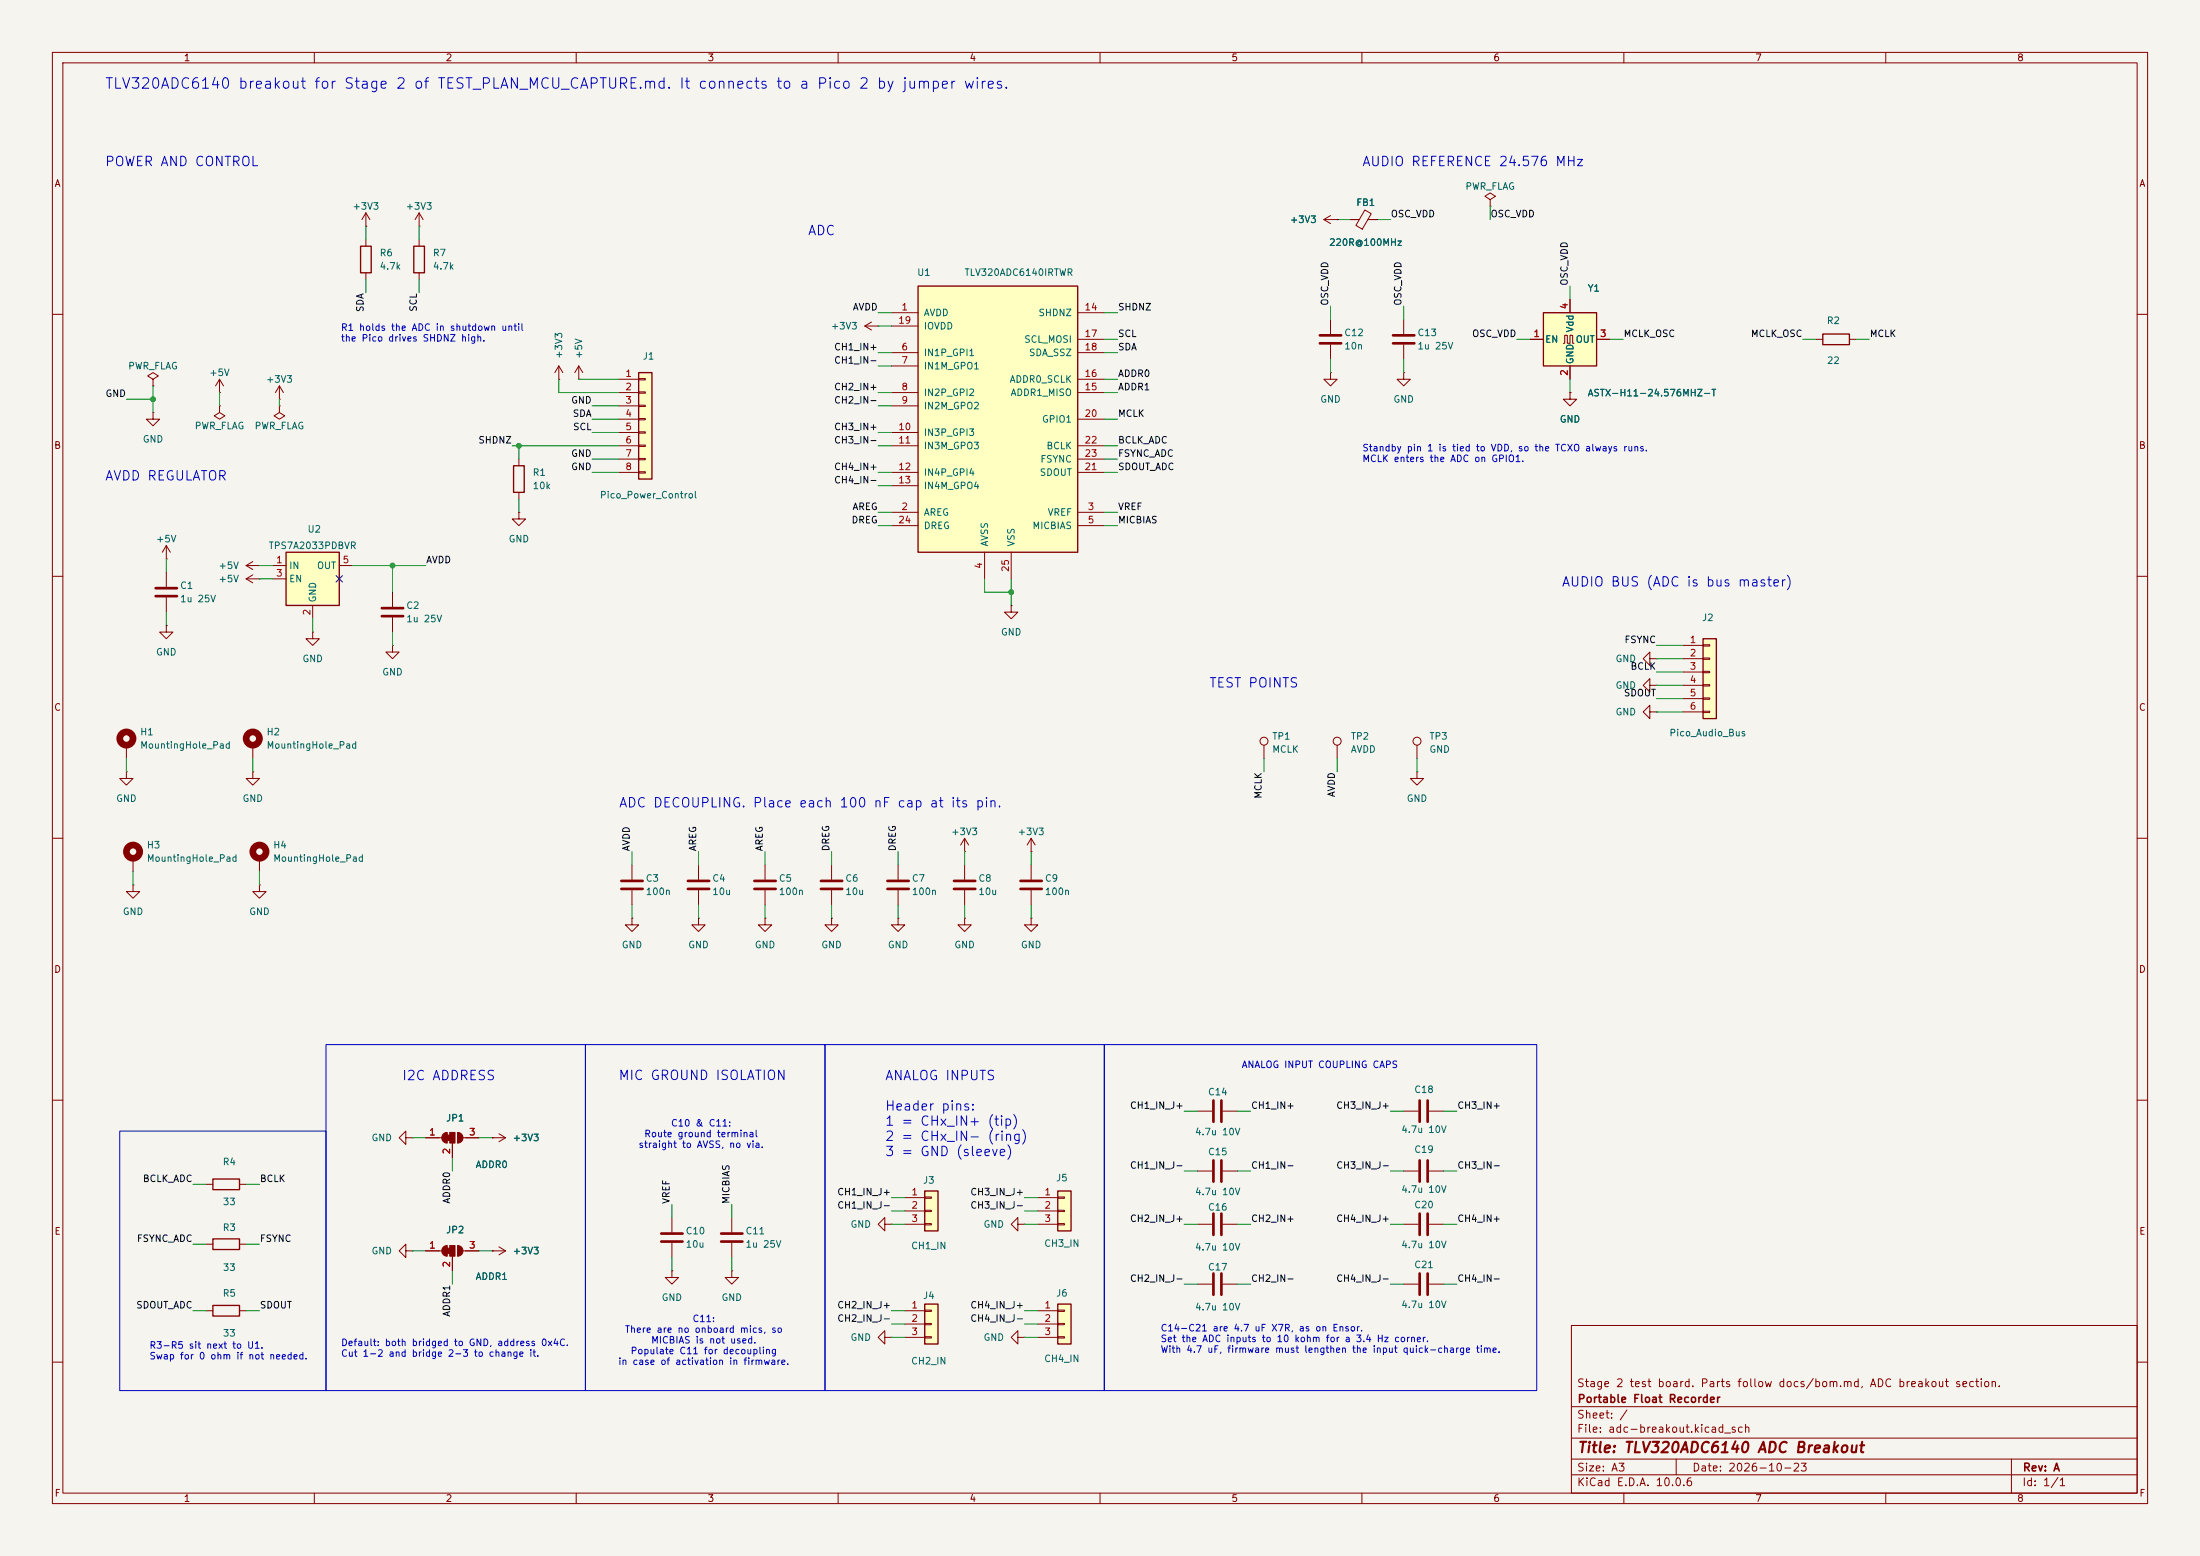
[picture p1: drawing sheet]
<svg xmlns="http://www.w3.org/2000/svg" width="420mm" height="297mm" viewBox="0 0 420 297" stroke-linecap="round" stroke-linejoin="round" font-family="sans-serif">
<path d="M0 0h420v297h-420z" fill="#f5f4ef" stroke="#f5f4ef" stroke-width=".19"/>
<g fill="none" stroke="#840000" stroke-width=".19">
<path d="M10 10h400v277h-400zM12 12h396v273h-396zM60 10v2M110 10v2M160 10v2M210 10v2M260 10v2M310 10v2M360 10v2M10 60h2M408 60h2M10 110h2"/>
<path d="M47 108l1.3 .7M47 108h2.5M48.3 107.2l-1.3 .8M49.5 108h.1M74.9 113v2.8M74.9 117.9v2.8M408 110h2M59.7 120.7v1.2h1.3l-1.3 1.3-1.3-1.3h1.3M59.7 120.7h.1M74.9 123.2v1.3h1.3l-1.3 1.2-1.2-1.2h1.2M74.9 123.2h.1M10 160h2"/>
<path d="M24.1 147.3v1.3h1.3l-1.3 1.3-1.2-1.3h1.2M24.1 147.3h.1M48.3 142.2v2.6M241.3 142.2v2.6M408 160h2M196.8 162.6h.1M196.8 160l-.7 1.3M196.8 160l.8 1.3M196.8 160v2.6M10 210h2M408 210h2M168.9 255.3v-1.3l-1.3 1.3 1.3 1.2v-1.2h1.3"/>
<path d="M170.2 255.3h.1M300 253h108v32h-108zM10 260h2M300 278.5h108M300 274.5h108M300 268.5h108M320 278.5v3M384 278.5v6.5M408 260h2M60 285v2M110 285v2M160 285v2"/>
<path d="M210 285v2M260 285v2M300 281.5h108M310 285v2M360 285v2"/>
<circle cx="241.3" cy="141.5" r=".76"/>
</g>
<circle cx="48.3" cy="141" r="1.27" fill="none" stroke="#840000" stroke-width="1.3"/>
<path d="M72.9 116.1h4.1M72.9 117.6h4.1" fill="none" stroke="#840000" stroke-width=".51"/>
<path d="M121.9 71.1h2.6v20.3h-2.6z" fill="#ffffc2"/>
<path d="M121.9 71.1h2.6v20.3h-2.6zM98 88.9h2.1v5.1h-2.1z" fill="none" stroke="#840000" stroke-width=".25"/>
<g fill="none" stroke="#840000" stroke-width=".19">
<path d="M106.7 72.4h.1M106.7 69.9l-.8 1.2M106.7 69.9l.7 1.2M106.7 69.9v2.5M110.5 72.4h.1M110.5 69.9l-.8 1.2M110.5 69.9l.8 1.2M110.5 69.9v2.5M118.1 72.4h3.8M118.1 74.9h3.8M118.1 77.5h3.8M121.9 72.3h1.3v.2h-1.3z"/>
<path d="M121.9 74.8h1.3v.3h-1.3zM121.9 77.3h1.3v.3h-1.3zM121.9 79.9h1.3v.2h-1.3zM165.1 62.2l1.3 .8M165.1 62.2h2.5M166.4 61.5l-1.3 .7M167.6 62.2h.1M99.1 97.8v1.3h1.2l-1.2 1.2-1.3-1.2h1.3M99.1 97.8h.1M99.1 87.6v1.3M99.1 94v1.3M118.1 80h3.8"/>
<path d="M118.1 82.6h3.8M118.1 85.1h3.8M118.1 87.6h3.8M118.1 90.2h3.8M121.9 82.4h1.3v.3h-1.3zM121.9 85h1.3v.2h-1.3zM121.9 87.5h1.3v.3h-1.3zM121.9 90h1.3v.3h-1.3zM47 110.5l1.3 .8M47 110.5h2.5M48.3 109.7l-1.3 .8M49.5 110.5h.1"/>
<path d="M171.4 175.3v1.2h1.3l-1.3 1.3-1.2-1.3h1.2M171.4 175.3h.1M184.1 162.6h.1M184.1 175.3v1.2h1.3l-1.3 1.3-1.2-1.3h1.2M184.1 175.3h.1M184.1 160l-.7 1.3M184.1 160l.8 1.3M184.1 160v2.6M196.8 175.3v1.2h1.3l-1.3 1.3-1.2-1.3h1.2M196.8 175.3h.1M168.9 233.7v-1.3l-1.3 1.3 1.3 1.2v-1.2h1.3M170.2 233.7h.1"/>
</g>
<path d="M201.9 248.9h2.6v7.6h-2.6z" fill="#ffffc2"/>
<path d="M201.9 248.9h2.6v7.6h-2.6z" fill="none" stroke="#840000" stroke-width=".25"/>
<path d="M198.1 250.2h3.8M198.1 252.7h3.8M198.1 255.3h3.8M201.9 250.1h1.3v.2h-1.3zM201.9 252.6h1.3v.3h-1.3zM201.9 255.1h1.3v.3h-1.3z" fill="none" stroke="#840000" stroke-width=".19"/>
<path d="M176.5 227.3h2.6v7.6h-2.6z" fill="#ffffc2"/>
<path d="M40.6 236.5h5.1v2h-5.1zM176.5 227.3h2.6v7.6h-2.6zM40.6 249.2h5.1v2h-5.1z" fill="none" stroke="#840000" stroke-width=".25"/>
<g fill="none" stroke="#840000" stroke-width=".19">
<path d="M284.5 38.1l1-.6-1-.7-1 .7 1 .6v1.3M284.5 39.4h.1M257.8 41.9h1.7M260.6 40.1l1.2 .7-1.7 2.9-1.2-.7zM261.1 41.9h1.8M268 71.1v1.3h1.2l-1.2 1.3-1.3-1.3h1.3M268 71.1h.1M268 61v2.8M268 65.8v2.8M299.7 74.9v1.3h1.3l-1.3 1.3-1.3-1.3h1.3M299.7 74.9h.1M25.4 168.9v1.3h1.3l-1.3 1.3-1.3-1.3h1.3"/>
<path d="M25.4 168.9h.1M25.4 163.8v2.6M49.5 168.9v1.3h1.3l-1.3 1.3-1.2-1.3h1.2M49.5 168.9h.1M49.5 163.8v2.6M77.5 217.2v-1.3l-1.3 1.3 1.3 1.2v-1.2h1.2M78.7 217.2h.1M94 217.2h.1M94 217.2h2.5M95.2 216.4l1.3 .8M96.5 217.2l-1.3 .7M39.4 237.5h1.2"/>
<path d="M45.7 237.5h1.3M94 238.8h.1M94 238.8h2.5M95.2 238l1.3 .8M96.5 238.8l-1.3 .7M128.3 232.4v2.8M128.3 237.2v2.8M139.7 232.4v2.8M139.7 237.2v2.8M172.7 228.6h3.8M172.7 231.1h3.8M172.7 233.7h3.8"/>
<path d="M176.5 228.5h1.3v.2h-1.3zM176.5 231h1.3v.3h-1.3zM176.5 233.6h1.3v.2h-1.3zM194.3 233.7v-1.3l-1.3 1.3 1.3 1.2v-1.2h1.3M195.6 233.7h.1M39.4 250.2h1.2M45.7 250.2h1.3M128.3 242.6v1.2h1.2l-1.2 1.3-1.3-1.3h1.3M128.3 242.6h.1M139.7 242.6v1.2h1.3l-1.3 1.3-1.3-1.3h1.3M139.7 242.6h.1"/>
</g>
<path d="M265.9 64h4.1M265.9 65.5h4.1M126.2 235.5h4.1M126.2 237h4.1M137.7 235.5h4M137.7 237h4" fill="none" stroke="#840000" stroke-width=".51"/>
<g fill="none" stroke="#840000" stroke-width="1.3">
<circle cx="25.4" cy="162.6" r="1.27"/>
<circle cx="49.5" cy="162.6" r="1.27"/>
</g>
<path d="M294.6 59.7h10.2v10.2h-10.2z" fill="#ffffc2"/>
<path d="M294.6 59.7h10.2v10.2h-10.2zM40.6 225h5.1v2.1h-5.1z" fill="none" stroke="#840000" stroke-width=".25"/>
<g fill="none" stroke="#840000" stroke-width=".19">
<path d="M299.7 57.2v2.5M292.1 64.8h2.5M298.4 65.5h.3v-1.5h.5v1.5h.5v-1.5h.5v1.5h.3M299.7 69.9v2.5M304.8 64.8h2.5M255.3 142.2v2.6M270.5 147.3v1.3h1.3l-1.3 1.3-1.3-1.3h1.3M270.5 147.3h.1M270.5 142.2v2.6M39.4 226.1h1.2M45.7 226.1h1.3M194.3 255.3v-1.3l-1.3 1.3 1.3 1.2v-1.2h1.3"/>
<path d="M195.6 255.3h.1"/>
<circle cx="255.3" cy="141.5" r=".76"/>
<circle cx="270.5" cy="141.5" r=".76"/>
</g>
<path d="M201.9 227.3h2.6v7.6h-2.6z" fill="#ffffc2"/>
<path d="M201.9 227.3h2.6v7.6h-2.6z" fill="none" stroke="#840000" stroke-width=".25"/>
<path d="M315 135.9v-1.3l-1.3 1.3 1.3 1.3v-1.3h1.2M315 125.7v-1.2l-1.3 1.2 1.3 1.3v-1.3h1.2M315 130.8v-1.3l-1.3 1.3 1.3 1.3v-1.3h1.2M316.2 135.9h.1M316.2 125.7h.1M316.2 130.8h.1M198.1 228.6h3.8M198.1 231.1h3.8M198.1 233.7h3.8M201.9 228.5h1.3v.2h-1.3zM201.9 231h1.3v.3h-1.3zM201.9 233.6h1.3v.2h-1.3z" fill="none" stroke="#840000" stroke-width=".19"/>
<path d="M176.5 248.9h2.6v7.6h-2.6z" fill="#ffffc2"/>
<path d="M348 63.8h5.1v2h-5.1zM176.5 248.9h2.6v7.6h-2.6z" fill="none" stroke="#840000" stroke-width=".25"/>
<path d="M346.7 64.8h1.3M353.1 64.8h1.2M172.7 250.2h3.8M172.7 252.7h3.8M172.7 255.3h3.8M176.5 250.1h1.3v.2h-1.3zM176.5 252.6h1.3v.3h-1.3zM176.5 255.1h1.3v.3h-1.3z" fill="none" stroke="#840000" stroke-width=".19"/>
<path d="M325.1 121.9h2.6v15.3h-2.6z" fill="#ffffc2"/>
<path d="M325.1 121.9h2.6v15.3h-2.6z" fill="none" stroke="#840000" stroke-width=".25"/>
<g fill="none" stroke="#840000" stroke-width=".19">
<path d="M321.3 123.2h3.8M321.3 125.7h3.8M321.3 128.3h3.8M321.3 130.8h3.8M321.3 133.4h3.8M321.3 135.9h3.8M325.1 123.1h1.3v.2h-1.3zM325.1 125.6h1.3v.3h-1.3zM325.1 128.1h1.3v.3h-1.3zM325.1 130.7h1.3v.2h-1.3zM325.1 133.2h1.3v.3h-1.3zM325.1 135.8h1.3v.2h-1.3z"/>
<path d="M24.1 142.2v2.6M48.3 147.3v1.3h1.2l-1.2 1.3-1.3-1.3h1.3M48.3 147.3h.1M133.3 175.3v1.2h1.3l-1.3 1.3-1.2-1.3h1.2M133.3 175.3h.1M133.3 165.1v2.8M133.3 169.9v2.8M146 175.3v1.2h1.3l-1.3 1.3-1.2-1.3h1.2M146 175.3h.1M146 165.1v2.8M146 169.9v2.8M158.7 175.3v1.2h1.3l-1.3 1.3-1.2-1.3h1.2"/>
<path d="M158.7 175.3h.1M158.7 165.1v2.8M158.7 169.9v2.8M81.3 217.2h3M85.3 216.2v2M86.4 218.2v2.8M87.4 216.2v2M88.4 217.2h3M228.6 212.1h2.8M233.4 212.1h2.8M268 212.1h2.8M272.8 212.1h2.8"/>
<path d="M77.5 238.8v-1.3l-1.3 1.3 1.3 1.2v-1.2h1.2M78.7 238.8h.1M81.3 238.8h3M85.3 237.7v2.1M86.4 239.8v2.8M87.4 237.7v2.1M88.4 238.8h3M228.6 223.5h2.8M228.6 233.7h2.8M233.4 223.5h2.8M233.4 233.7h2.8M268 233.7h2.8"/>
<path d="M272.8 233.7h2.8M228.6 245.1h2.8M233.4 245.1h2.8M268 245.1h2.8M272.8 245.1h2.8"/>
</g>
<g fill="none" stroke="#840000" stroke-width=".51">
<path d="M131.3 168.1h4.1M131.3 169.7h4.1M144 168.1h4.1M144 169.7h4.1M156.7 168.1h4.1M156.7 169.7h4.1M231.6 210.1v4M233.2 210.1v4M271 210.1v4M272.5 210.1v4M231.6 221.5v4.1M231.6 231.6v4.1"/>
<path d="M233.2 221.5v4.1M233.2 231.6v4.1M271 231.6v4.1M272.5 231.6v4.1M231.6 243.1v4M233.2 243.1v4M271 243.1v4M272.5 243.1v4"/>
</g>
<g fill="#840000" stroke="#840000" stroke-width=".19">
<path d="M85.3 216.7h.6v1h-.6z"/>
<path d="M84.6 216.5l.7-.3v2a1.02 1.02 0 0 1-.9-.6 1.02 1.02 0 0 1 .2-1.1z"/>
<path d="M85.9 216.2h1v2h-1z"/>
<path d="M87.4 216.2a1.02 1.02 0 0 1 1 1 1.02 1.02 0 0 1-1 1z"/>
<path d="M85.3 238.3h.6v1h-.6z"/>
<path d="M84.6 238l.7-.3v2.1a1.02 1.02 0 0 1-.9-.7 1.02 1.02 0 0 1 .2-1.1z"/>
<path d="M85.9 237.7h1v2.1h-1z"/>
<path d="M87.4 237.7a1.02 1.02 0 0 1 1 1.1 1.02 1.02 0 0 1-1 1z"/>
</g>
<circle cx="24.1" cy="141" r="1.27" fill="none" stroke="#840000" stroke-width="1.3"/>
<path d="M175.3 54.6h30.4v50.8h-30.4z" fill="#ffffc2"/>
<path d="M175.3 54.6h30.4v50.8h-30.4z" fill="none" stroke="#840000" stroke-width=".25"/>
<g fill="none" stroke="#840000" stroke-width=".19">
<path d="M170.2 59.7h5.1M205.7 59.7h5.1M170.2 67.3h5.1M170.2 69.9h5.1M170.2 74.9h5.1M170.2 77.5h5.1M170.2 62.2h5.1M205.7 67.3h5.1M205.7 74.9h5.1M205.7 72.4h5.1M205.7 64.8h5.1M170.2 97.8h5.1"/>
<path d="M170.2 82.6h5.1M170.2 85.1h5.1M170.2 90.2h5.1M170.2 92.7h5.1M205.7 97.8h5.1M205.7 85.1h5.1M205.7 90.2h5.1M205.7 80h5.1M205.7 87.6h5.1M31.7 119.4v1.3h1.3l-1.3 1.2-1.2-1.2h1.2M31.7 119.4h.1M170.2 100.3h5.1"/>
<path d="M188 105.4v5.1M193 105.4v5.1M205.7 100.3h5.1"/>
</g>
<path d="M54.6 105.4h10.2v10.2h-10.2z" fill="#ffffc2"/>
<path d="M68.8 47h2.1v5.1h-2.1zM79 47h2v5.1h-2zM54.6 105.4h10.2v10.2h-10.2z" fill="none" stroke="#840000" stroke-width=".25"/>
<g fill="none" stroke="#840000" stroke-width=".19">
<path d="M69.8 43.2h.1M69.8 40.6l-.7 1.3M69.8 40.6l.8 1.3M69.8 40.6v2.6M69.8 45.7v1.3M69.8 52.1v1.2M80 43.2h.1M80 40.6l-.8 1.3M80 40.6l.8 1.3M80 40.6v2.6M80 45.7v1.3M80 52.1v1.2"/>
<path d="M252.7 41.9l1.3 .8M252.7 41.9h2.6M254 41.1l-1.3 .8M255.3 41.9h.1M257.8 41.9h1.3M261.6 41.9h1.3M299.7 57.2v2.5M29.2 78.7v1.3h1.3l-1.3 1.3-1.3-1.3h1.3M29.2 78.7h.1M29.2 72.4l1-.6-1-.7-1 .7 1 .6v1.3M29.2 73.7h.1M41.9 77.5v1.2l1 .7-1 .6-1-.6 1-.7"/>
<path d="M41.9 77.5h.1M41.9 74.9h.1M41.9 72.4l-.8 1.3M41.9 72.4l.8 1.3M41.9 72.4v2.5M53.3 77.5v1.2l1.1 .7-1.1 .6-1-.6 1-.7M53.3 77.5h.1M53.3 76.2h.1M53.3 73.7l-.7 1.2M53.3 73.7l.8 1.2M53.3 73.7v2.5M254 71.1v1.3h1.3l-1.3 1.3-1.3-1.3h1.3"/>
<path d="M254 71.1h.1M254 61v2.8M254 65.8v2.8M292.1 64.8h2.5M299.7 74.9h.1M299.7 69.9v2.5M304.8 64.8h2.5M31.7 106.7h.1M31.7 104.1l-.7 1.3M31.7 104.1l.8 1.3M31.7 104.1v2.6M31.7 109.2v2.8"/>
<path d="M31.7 114v2.8M52.1 108h2.5M52.1 110.5h2.5M59.7 115.6v2.5M64.8 108h2.5M193 115.6v1.2h1.3l-1.3 1.3-1.2-1.3h1.2M193 115.6h.1M120.6 175.3v1.2h1.3l-1.3 1.3-1.2-1.3h1.2M120.6 175.3h.1M120.6 165.1v2.8M120.6 169.9v2.8M171.4 165.1v2.8"/>
<path d="M171.4 169.9v2.8M184.1 165.1v2.8M184.1 169.9v2.8M196.8 165.1v2.8M196.8 169.9v2.8M81.3 217.2h2.5M86.4 218.4v2.6M88.9 217.2h2.5M94 217.2h.1M81.3 238.8h2.5M88.9 238.8h2.5M94 238.8h.1"/>
<path d="M268 223.5h2.8M272.8 223.5h2.8M86.4 240v2.6"/>
</g>
<g fill="none" stroke="#840000" stroke-width=".51">
<path d="M252 64h4M252 65.5h4M29.7 112.3h4.1M29.7 113.8h4.1M118.6 168.1h4.1M118.6 169.7h4.1M169.4 168.1h4.1M169.4 169.7h4.1M182.1 168.1h4.1M182.1 169.7h4.1M194.8 168.1h4.1M194.8 169.7h4.1"/>
<path d="M271 221.5v4.1M272.5 221.5v4.1"/>
</g>
<g fill="none" stroke="#009600" stroke-width=".19">
<path d="M284.5 39.4v2.5M69.8 43.2v2.5M69.8 53.3v2.6M80 43.2v2.5M80 53.3v2.6M167.6 59.7h2.6M210.8 59.7h2.6M254 58.4v2.6M255.3 41.9h2.5M262.9 41.9h2.5M268 58.4v2.6M299.7 54.6v2.6"/>
<path d="M24.1 76.2h5.1M29.2 73.7v5M41.9 74.9v2.6M53.3 76.2v1.3M106.7 72.4v2.5h11.4M110.5 72.4h7.6M113 77.5h5.1M167.6 74.9h2.6M167.6 67.3h2.6M167.6 62.2h2.6M167.6 69.9h2.6M167.6 77.5h2.6"/>
<path d="M210.8 64.8h2.6M210.8 72.4h2.6M210.8 74.9h2.6M210.8 67.3h2.6M254 68.6v2.5M268 68.6v2.5M289.6 64.8h2.5M299.7 72.4v2.5M307.3 64.8h2.6M344.2 64.8h2.5M354.3 64.8h2.6M97.8 85.1h20.3"/>
<path d="M99.1 85.1v2.5M99.1 95.3v2.5M113 82.6h5.1M113 90.2h5.1M113 87.6h5.1M113 80h5.1M167.6 82.6h2.6M167.6 97.8h2.6M167.6 85.1h2.6M167.6 90.2h2.6M167.6 92.7h2.6M210.8 97.8h2.6"/>
<path d="M210.8 85.1h2.6M210.8 90.2h2.6M210.8 87.6h2.6M210.8 80h2.6M31.7 106.7v2.5M31.7 116.8v2.6M49.5 110.5h2.6M49.5 108h2.6M59.7 118.1v2.6M67.3 108h14M74.9 108v5M167.6 100.3h2.6"/>
<path d="M188 110.5v2.5h5M193 110.5v5.1M210.8 100.3h2.6M74.9 120.7v2.5M316.2 125.7h5.1M316.2 135.9h5.1M316.2 128.3h5.1M316.2 133.4h5.1M316.2 130.8h5.1M316.2 123.2h5.1M24.1 144.8v2.5M48.3 144.8v2.5"/>
<path d="M241.3 144.8v2.5M255.3 144.8v2.5M270.5 144.8v2.5M25.4 166.4v2.5M49.5 166.4v2.5M120.6 162.6v2.5M120.6 172.7v2.6M133.3 162.6v2.5M133.3 172.7v2.6M146 162.6v2.5M146 172.7v2.6M158.7 162.6v2.5"/>
<path d="M158.7 172.7v2.6M171.4 162.6v2.5M171.4 172.7v2.6M184.1 162.6v2.5M184.1 172.7v2.6M196.8 162.6v2.5M196.8 172.7v2.6M78.7 217.2h2.6M91.4 217.2h2.6M226.1 212.1h2.5M236.2 212.1h2.6M265.4 212.1h2.6"/>
<path d="M275.6 212.1h2.5M36.8 226.1h2.6M36.8 237.5h2.6M47 226.1h2.5M47 237.5h2.5M78.7 238.8h2.6M86.4 221v2.5M91.4 238.8h2.6M128.3 229.9v2.5M139.7 229.9v2.5M170.2 231.1h2.5M170.2 233.7h2.5"/>
<path d="M170.2 228.6h2.5M195.6 231.1h2.5M195.6 233.7h2.5M195.6 228.6h2.5M226.1 233.7h2.5M226.1 223.5h2.5M236.2 233.7h2.6M236.2 223.5h2.6M265.4 233.7h2.6M265.4 223.5h2.6M275.6 233.7h2.5M275.6 223.5h2.5"/>
<path d="M36.8 250.2h2.6M47 250.2h2.5M86.4 242.6v2.5M128.3 240v2.6M139.7 240v2.6M170.2 252.7h2.5M170.2 250.2h2.5M170.2 255.3h2.5M195.6 252.7h2.5M195.6 250.2h2.5M195.6 255.3h2.5M226.1 245.1h2.5"/>
<path d="M236.2 245.1h2.6M265.4 245.1h2.6M275.6 245.1h2.5"/>
</g>
<path d="M64.2 109.9l1.2 1.2M65.4 109.9l-1.2 1.2" fill="none" stroke="#000084" stroke-width=".19"/>
<path d="M62.2 199.4h49.6v66h-49.6zM111.8 199.4h45.7v66h-45.7zM157.5 199.4h53.3v66h-53.3zM210.8 199.4h82.6v66h-82.6zM22.9 215.9h39.3v49.5h-39.3z" fill="none" stroke="#0000c2" stroke-width=".19"/>
<g fill="#009600" stroke="#009600" stroke-width=".19">
<circle cx="193" cy="113" r=".46"/>
<circle cx="29.2" cy="76.2" r=".46"/>
<circle cx="74.9" cy="108" r=".46"/>
<circle cx="99.1" cy="85.1" r=".46"/>
</g>
<text font-size="2" fill="#0000c2" x="19.9" y="17.4">TLV320ADC6140 breakout for Stage 2 of TEST_PLAN_MCU_CAPTURE.md. It connects to a Pico 2 by jumper wires.</text>
<text font-size="2" fill="#840000" x="301" y="277.8">Title: TLV320ADC6140 ADC Breakout</text>
<g font-size="1.8" fill="#0000c2">
<text x="19.9" y="32.2">POWER AND CONTROL</text>
<text x="259.9" y="32.2">AUDIO REFERENCE 24.576 MHz</text>
<text x="154.1" y="45.4">ADC</text>
<text x="19.9" y="92.2">AVDD REGULATOR</text>
<text x="298" y="112.4">AUDIO BUS (ADC is bus master)</text>
<text x="230.7" y="131.7">TEST POINTS</text>
<text x="118" y="154.6">ADC DECOUPLING. Place each 100 nF cap at its pin.</text>
<text x="76.6" y="206.6">I2C ADDRESS</text>
<text x="117.9" y="206.6">MIC GROUND ISOLATION</text>
<text x="168.8" y="206.6">ANALOG INPUTS</text>
<text x="168.8" y="212.4">Header pins:</text>
<text x="168.8" y="215.3">1 = CHx_IN+ (tip)</text>
<text x="168.8" y="218.2">2 = CHx_IN- (ring)</text>
<text x="168.8" y="221.1">3 = GND (sleeve)</text>
</g>
<g font-size="1.5" fill="#840000">
<text x="300.9" y="265.1">Stage 2 test board. Parts follow docs/bom.md, ADC breakout section.</text>
<text x="301" y="268.1">Portable Float Recorder</text>
<text x="300.9" y="273.8">File: adc-breakout.kicad_sch</text>
<text x="300.9" y="271.1">Sheet: /</text>
<text x="300.9" y="281.2">Size: A3</text>
<text x="322.9" y="281.2">Date: 2026-10-23</text>
<text x="386" y="281.2">Rev: A</text>
<text x="300.9" y="284">KiCad E.D.A. 10.0.6</text>
<text x="385.9" y="284">Id: 1/1</text>
</g>
<g font-size="1.3" fill="#840000">
<text x="35" y="12">1</text>
<text x="85" y="12">2</text>
<text x="135" y="12">3</text>
<text x="185" y="12">4</text>
<text x="235" y="12">5</text>
<text x="285" y="12">6</text>
<text x="335" y="12">7</text>
<text x="385" y="12">8</text>
<text x="10.3" y="36">A</text>
<text x="408.3" y="36">A</text>
<text x="10.2" y="86">B</text>
<text x="408.2" y="86">B</text>
<text x="10.2" y="136">C</text>
<text x="408.2" y="136">C</text>
<text x="10.2" y="186">D</text>
<text x="408.2" y="186">D</text>
<text x="10.3" y="236">E</text>
<text x="408.3" y="236">E</text>
<text x="10.3" y="286">F</text>
<text x="35" y="287">1</text>
<text x="85" y="287">2</text>
<text x="135" y="287">3</text>
<text x="185" y="287">4</text>
<text x="235" y="287">5</text>
<text x="285" y="287">6</text>
<text x="335" y="287">7</text>
<text x="385" y="287">8</text>
<text x="408.3" y="286">F</text>
</g>
<g font-size="1.3" fill="#006464">
<text x="67.2" y="40.3">+3V3</text>
<text x="77.3" y="40.3">+3V3</text>
<text x="258.8" y="39.6">FB1</text>
<text x="279.6" y="36.5">PWR_FLAG</text>
<text x="246.1" y="42.9">+3V3</text>
<text x="253.6" y="47.2">220R@100MHz</text>
<text x="72.4" y="49.2">R6</text>
<text x="72.4" y="51.8">4.7k</text>
<text x="82.5" y="49.2">R7</text>
<text x="82.5" y="51.8">4.7k</text>
<text x="175" y="53">U1</text>
<text x="184" y="53">TLV320ADC6140IRTWR</text>
<text x="303" y="56">Y1</text>
<text x="158.5" y="63.2">+3V3</text>
<text x="176.2" y="60.7">AVDD</text>
<text x="176.2" y="63.2">IOVDD</text>
<text x="195.4" y="65.7">SCL_MOSI</text>
<text x="198.1" y="60.7">SHDNZ</text>
<text x="256.5" y="64.5">C12</text>
<text x="270.5" y="64.5">C13</text>
<text x="294.9" y="65.7">EN</text>
<text x="300.7" y="63.6" transform="rotate(-90 300.7 63.6)">Vdd</text>
<text x="300.7" y="65.7">OUT</text>
<text x="348.6" y="62.2">R2</text>
<text x="24.4" y="70.8">PWR_FLAG</text>
<text x="107.6" y="68.6" transform="rotate(-90 107.6 68.6)">+3V3</text>
<text x="111.5" y="68.6" transform="rotate(-90 111.5 68.6)">+5V</text>
<text x="122.6" y="68.9">J1</text>
<text x="176.2" y="68.3">IN1P_GPI1</text>
<text x="176.2" y="70.8">IN1M_GPO1</text>
<text x="196.3" y="68.3">SDA_SSZ</text>
<text x="256.5" y="67">10n</text>
<text x="270.5" y="67">1u 25V</text>
<text x="300.7" y="69.6" transform="rotate(-90 300.7 69.6)">GND</text>
<text x="348.7" y="69.8">22</text>
<text x="39.8" y="72.1">+5V</text>
<text x="50.7" y="73.4">+3V3</text>
<text x="176.2" y="75.9">IN2P_GPI2</text>
<text x="192.6" y="73.4">ADDR0_SCLK</text>
<text x="192.8" y="75.9">ADDR1_MISO</text>
<text x="251.9" y="77.2">GND</text>
<text x="265.9" y="77.2">GND</text>
<text x="303" y="76">ASTX-H11-24.576MHZ-T</text>
<text x="37.1" y="82.2">PWR_FLAG</text>
<text x="48.5" y="82.2">PWR_FLAG</text>
<text x="176.2" y="78.4">IN2M_GPO2</text>
<text x="176.2" y="83.5">IN3P_GPI3</text>
<text x="198.8" y="81">GPIO1</text>
<text x="297.7" y="81">GND</text>
<text x="27.1" y="84.8">GND</text>
<text x="176.2" y="86.1">IN3M_GPO3</text>
<text x="198.5" y="88.6">FSYNC</text>
<text x="199.7" y="86.1">BCLK</text>
<text x="101.6" y="91.1">R1</text>
<text x="101.6" y="93.7">10k</text>
<text x="114.4" y="95.4">Pico_Power_Control</text>
<text x="176.2" y="91.1">IN4P_GPI4</text>
<text x="176.2" y="93.7">IN4M_GPO4</text>
<text x="198.4" y="91.1">SDOUT</text>
<text x="58.6" y="102">U2</text>
<text x="176.2" y="98.8">AREG</text>
<text x="176.2" y="101.3">DREG</text>
<text x="197" y="101.3">MICBIAS</text>
<text x="199.9" y="98.8">VREF</text>
<text x="29.7" y="103.8">+5V</text>
<text x="51.2" y="105.1">TPS7A2033PDBVR</text>
<text x="97" y="103.8">GND</text>
<text x="188.9" y="104.4" transform="rotate(-90 188.9 104.4)">AVSS</text>
<text x="194" y="104.4" transform="rotate(-90 194 104.4)">VSS</text>
<text x="34.3" y="112.7">C1</text>
<text x="41.6" y="108.9">+5V</text>
<text x="41.6" y="111.5">+5V</text>
<text x="55.1" y="108.9">IN</text>
<text x="55.1" y="111.5">EN</text>
<text x="60.4" y="108.9">OUT</text>
<text x="34.3" y="115.3">1u 25V</text>
<text x="60.7" y="115.1" transform="rotate(-90 60.7 115.1)">GND</text>
<text x="77.5" y="116.5">C2</text>
<text x="77.5" y="119.1">1u 25V</text>
<text x="324.8" y="118.9">J2</text>
<text x="29.7" y="125.4">GND</text>
<text x="191" y="121.6">GND</text>
<text x="57.6" y="126.7">GND</text>
<text x="72.9" y="129.2">GND</text>
<text x="308.3" y="126.7">GND</text>
<text x="308.3" y="131.8">GND</text>
<text x="308.3" y="136.9">GND</text>
<text x="26.7" y="140.7">H1</text>
<text x="26.7" y="143.2">MountingHole_Pad</text>
<text x="50.8" y="140.7">H2</text>
<text x="50.8" y="143.2">MountingHole_Pad</text>
<text x="242.8" y="141.5">TP1</text>
<text x="242.8" y="144">MCLK</text>
<text x="257.8" y="141.5">TP2</text>
<text x="257.8" y="144">AVDD</text>
<text x="272.8" y="141.5">TP3</text>
<text x="272.8" y="144">GND</text>
<text x="318.6" y="140.9">Pico_Audio_Bus</text>
<text x="22.1" y="153.4">GND</text>
<text x="46.2" y="153.4">GND</text>
<text x="268.4" y="153.4">GND</text>
<text x="181.5" y="159.7">+3V3</text>
<text x="194.2" y="159.7">+3V3</text>
<text x="27.9" y="162.3">H3</text>
<text x="27.9" y="164.8">MountingHole_Pad</text>
<text x="52.1" y="162.3">H4</text>
<text x="52.1" y="164.8">MountingHole_Pad</text>
<text x="123.2" y="168.6">C3</text>
<text x="123.2" y="171.1">100n</text>
<text x="135.9" y="168.6">C4</text>
<text x="135.9" y="171.1">10u</text>
<text x="148.6" y="168.6">C5</text>
<text x="148.6" y="171.1">100n</text>
<text x="161.3" y="168.6">C6</text>
<text x="161.3" y="171.1">10u</text>
<text x="174" y="168.6">C7</text>
<text x="174" y="171.1">100n</text>
<text x="186.7" y="168.6">C8</text>
<text x="186.7" y="171.1">10u</text>
<text x="199.4" y="168.6">C9</text>
<text x="199.4" y="171.1">100n</text>
<text x="23.3" y="175">GND</text>
<text x="47.5" y="175">GND</text>
<text x="118.6" y="181.3">GND</text>
<text x="131.3" y="181.3">GND</text>
<text x="144" y="181.3">GND</text>
<text x="156.7" y="181.3">GND</text>
<text x="169.4" y="181.3">GND</text>
<text x="182.1" y="181.3">GND</text>
<text x="194.8" y="181.3">GND</text>
<text x="230.5" y="209.4">C14</text>
<text x="269.9" y="208.9">C18</text>
<text x="85" y="214.4">JP1</text>
<text x="70.8" y="218.1">GND</text>
<text x="97.8" y="218.1">+3V3</text>
<text x="228" y="217">4.7u 10V</text>
<text x="230.5" y="220.8">C15</text>
<text x="267.4" y="216.6">4.7u 10V</text>
<text x="269.9" y="220.4">C19</text>
<text x="42.4" y="222.7">R4</text>
<text x="90.7" y="223.3">ADDR0</text>
<text x="176.1" y="226.2">J3</text>
<text x="201.5" y="225.8">J5</text>
<text x="267.4" y="228">4.7u 10V</text>
<text x="42.4" y="230.3">33</text>
<text x="228" y="228.4">4.7u 10V</text>
<text x="230.5" y="231.4">C16</text>
<text x="269.9" y="230.9">C20</text>
<text x="42.4" y="235.3">R3</text>
<text x="70.8" y="239.7">GND</text>
<text x="85" y="235.7">JP2</text>
<text x="97.8" y="239.7">+3V3</text>
<text x="130.8" y="235.9">C10</text>
<text x="130.8" y="238.5">10u</text>
<text x="142.2" y="235.9">C11</text>
<text x="142.2" y="238.5">1u 25V</text>
<text x="162.3" y="234.6">GND</text>
<text x="173.8" y="238.7">CH1_IN</text>
<text x="187.7" y="234.6">GND</text>
<text x="199.2" y="238.3">CH3_IN</text>
<text x="228" y="239">4.7u 10V</text>
<text x="267.4" y="238.6">4.7u 10V</text>
<text x="42.4" y="242.9">33</text>
<text x="90.7" y="244.6">ADDR1</text>
<text x="230.5" y="242.8">C17</text>
<text x="269.9" y="242.4">C21</text>
<text x="42.4" y="247.8">R5</text>
<text x="126.2" y="248.6">GND</text>
<text x="137.6" y="248.6">GND</text>
<text x="176.1" y="248.2">J4</text>
<text x="201.5" y="247.8">J6</text>
<text x="228" y="250.4">4.7u 10V</text>
<text x="267.4" y="250">4.7u 10V</text>
<text x="42.4" y="255.4">33</text>
<text x="162.3" y="256.2">GND</text>
<text x="187.7" y="256.2">GND</text>
<text x="173.8" y="260.7">CH2_IN</text>
<text x="199.2" y="260.3">CH4_IN</text>
</g>
<g font-size="1.3" fill="#0f0f0f">
<text x="265.4" y="41.8">OSC_VDD</text>
<text x="284.5" y="41.8">OSC_VDD</text>
<text x="69.7" y="59.7" transform="rotate(-90 69.7 59.7)">SDA</text>
<text x="79.9" y="59.6" transform="rotate(-90 79.9 59.6)">SCL</text>
<text x="162.7" y="59.6">AVDD</text>
<text x="213.3" y="59.6">SHDNZ</text>
<text x="253.9" y="58.4" transform="rotate(-90 253.9 58.4)">OSC_VDD</text>
<text x="267.8" y="58.4" transform="rotate(-90 267.8 58.4)">OSC_VDD</text>
<text x="299.6" y="54.6" transform="rotate(-90 299.6 54.6)">OSC_VDD</text>
<text x="213.3" y="64.6">SCL</text>
<text x="280.9" y="64.6">OSC_VDD</text>
<text x="309.9" y="64.6">MCLK_OSC</text>
<text x="334.1" y="64.6">MCLK_OSC</text>
<text x="356.8" y="64.6">MCLK</text>
<text x="159.1" y="69.7">CH1_IN-</text>
<text x="159.1" y="67.2">CH1_IN+</text>
<text x="213.3" y="67.2">SDA</text>
<text x="20" y="76.1">GND</text>
<text x="108.9" y="77.3">GND</text>
<text x="159.1" y="77.3">CH2_IN-</text>
<text x="159.1" y="74.8">CH2_IN+</text>
<text x="213.3" y="72.3">ADDR0</text>
<text x="213.3" y="74.8">ADDR1</text>
<text x="109.2" y="79.9">SDA</text>
<text x="109.3" y="82.4">SCL</text>
<text x="159.1" y="82.4">CH3_IN+</text>
<text x="213.3" y="79.9">MCLK</text>
<text x="91.2" y="85">SHDNZ</text>
<text x="108.9" y="87.5">GND</text>
<text x="159.1" y="85">CH3_IN-</text>
<text x="213.3" y="87.5">FSYNC_ADC</text>
<text x="213.3" y="85">BCLK_ADC</text>
<text x="108.9" y="90">GND</text>
<text x="159.1" y="92.6">CH4_IN-</text>
<text x="159.1" y="90">CH4_IN+</text>
<text x="213.3" y="90">SDOUT_ADC</text>
<text x="162.5" y="100.2">DREG</text>
<text x="162.6" y="97.7">AREG</text>
<text x="213.3" y="100.2">MICBIAS</text>
<text x="213.3" y="97.7">VREF</text>
<text x="81.3" y="107.8">AVDD</text>
<text x="310" y="123.1">FSYNC</text>
<text x="311.2" y="128.1">BCLK</text>
<text x="309.9" y="133.2">SDOUT</text>
<text x="241.2" y="152.6" transform="rotate(-90 241.2 152.6)">MCLK</text>
<text x="255.1" y="152.3" transform="rotate(-90 255.1 152.3)">AVDD</text>
<text x="120.5" y="162.6" transform="rotate(-90 120.5 162.6)">AVDD</text>
<text x="133.2" y="162.6" transform="rotate(-90 133.2 162.6)">AREG</text>
<text x="145.9" y="162.6" transform="rotate(-90 145.9 162.6)">AREG</text>
<text x="158.6" y="162.6" transform="rotate(-90 158.6 162.6)">DREG</text>
<text x="171.3" y="162.6" transform="rotate(-90 171.3 162.6)">DREG</text>
<text x="215.6" y="212">CH1_IN_J+</text>
<text x="238.7" y="212">CH1_IN+</text>
<text x="255" y="212">CH3_IN_J+</text>
<text x="278.1" y="212">CH3_IN+</text>
<text x="27.2" y="225.9">BCLK_ADC</text>
<text x="49.5" y="225.9">BCLK</text>
<text x="215.6" y="223.4">CH1_IN_J-</text>
<text x="238.7" y="223.4">CH1_IN-</text>
<text x="255" y="223.4">CH3_IN_J-</text>
<text x="278.1" y="223.4">CH3_IN-</text>
<text x="86.2" y="229.9" transform="rotate(-90 86.2 229.9)">ADDR0</text>
<text x="128.1" y="229.9" transform="rotate(-90 128.1 229.9)">VREF</text>
<text x="139.6" y="229.9" transform="rotate(-90 139.6 229.9)">MICBIAS</text>
<text x="159.7" y="228.5">CH1_IN_J+</text>
<text x="159.7" y="231">CH1_IN_J-</text>
<text x="185.1" y="228.5">CH3_IN_J+</text>
<text x="185.1" y="231">CH3_IN_J-</text>
<text x="215.6" y="233.6">CH2_IN_J+</text>
<text x="238.7" y="233.6">CH2_IN+</text>
<text x="255" y="233.6">CH4_IN_J+</text>
<text x="278.1" y="233.6">CH4_IN+</text>
<text x="26" y="237.4">FSYNC_ADC</text>
<text x="49.5" y="237.4">FSYNC</text>
<text x="215.6" y="245">CH2_IN_J-</text>
<text x="238.7" y="245">CH2_IN-</text>
<text x="255" y="245">CH4_IN_J-</text>
<text x="278.1" y="245">CH4_IN-</text>
<text x="25.9" y="250.1">SDOUT_ADC</text>
<text x="49.5" y="250.1">SDOUT</text>
<text x="86.2" y="251.4" transform="rotate(-90 86.2 251.4)">ADDR1</text>
<text x="159.7" y="250.1">CH2_IN_J+</text>
<text x="185.1" y="250.1">CH4_IN_J+</text>
<text x="159.7" y="252.6">CH2_IN_J-</text>
<text x="185.1" y="252.6">CH4_IN_J-</text>
</g>
<g font-size="1.3" fill="#a90000">
<text x="172" y="59.6">1</text>
<text x="206.9" y="59.6">14</text>
<text x="299.6" y="59.2" transform="rotate(-90 299.6 59.2)">4</text>
<text x="171.4" y="62.1">19</text>
<text x="206.9" y="64.6">17</text>
<text x="292.6" y="64.6">1</text>
<text x="305.3" y="64.6">3</text>
<text x="172" y="67.2">6</text>
<text x="172" y="69.7">7</text>
<text x="206.9" y="67.2">18</text>
<text x="299.6" y="71.9" transform="rotate(-90 299.6 71.9)">2</text>
<text x="119.3" y="72.3">1</text>
<text x="119.3" y="74.8">2</text>
<text x="119.3" y="77.3">3</text>
<text x="172" y="74.8">8</text>
<text x="172" y="77.3">9</text>
<text x="206.9" y="74.8">15</text>
<text x="206.9" y="72.3">16</text>
<text x="119.3" y="79.9">4</text>
<text x="119.3" y="82.4">5</text>
<text x="171.4" y="82.4">10</text>
<text x="206.9" y="79.9">20</text>
<text x="119.3" y="85">6</text>
<text x="119.3" y="87.5">7</text>
<text x="171.4" y="85">11</text>
<text x="206.9" y="85">22</text>
<text x="206.9" y="87.5">23</text>
<text x="119.3" y="90">8</text>
<text x="171.4" y="90">12</text>
<text x="171.4" y="92.6">13</text>
<text x="206.9" y="90">21</text>
<text x="171.4" y="100.2">24</text>
<text x="172" y="97.7">2</text>
<text x="207.5" y="97.7">3</text>
<text x="207.5" y="100.2">5</text>
<text x="52.6" y="107.8">1</text>
<text x="65.3" y="107.8">5</text>
<text x="52.6" y="110.4">3</text>
<text x="187.8" y="108.7" transform="rotate(-90 187.8 108.7)">4</text>
<text x="192.9" y="109.3" transform="rotate(-90 192.9 109.3)">25</text>
<text x="59.6" y="117.6" transform="rotate(-90 59.6 117.6)">2</text>
<text x="322.5" y="123.1">1</text>
<text x="322.5" y="125.6">2</text>
<text x="322.5" y="128.1">3</text>
<text x="322.5" y="130.7">4</text>
<text x="322.5" y="133.2">5</text>
<text x="322.5" y="135.8">6</text>
<text x="81.8" y="217">1</text>
<text x="86.2" y="220.4" transform="rotate(-90 86.2 220.4)">2</text>
<text x="89.4" y="217">3</text>
<text x="173.9" y="228.5">1</text>
<text x="173.9" y="231">2</text>
<text x="173.9" y="233.5">3</text>
<text x="199.3" y="228.5">1</text>
<text x="199.3" y="231">2</text>
<text x="199.3" y="233.5">3</text>
<text x="81.8" y="238.6">1</text>
<text x="89.4" y="238.6">3</text>
<text x="86.2" y="242" transform="rotate(-90 86.2 242)">2</text>
<text x="173.9" y="250.1">1</text>
<text x="199.3" y="250.1">1</text>
<text x="173.9" y="252.6">2</text>
<text x="173.9" y="255.1">3</text>
<text x="199.3" y="252.6">2</text>
<text x="199.3" y="255.1">3</text>
</g>
<g font-size="1.3" fill="#0000c2">
<text x="65" y="63.5">R1 holds the ADC in shutdown until</text>
<text x="65" y="65.5">the Pico drives SHDNZ high.</text>
<text x="260" y="86.5">Standby pin 1 is tied to VDD, so the TCXO always runs.</text>
<text x="260" y="88.5">MCLK enters the ADC on GPIO1.</text>
<text x="236.9" y="204.2">ANALOG INPUT COUPLING CAPS</text>
<text x="128" y="215.3">C10 &amp; C11:</text>
<text x="121.8" y="219.4">straight to AVSS, no via.</text>
<text x="122.9" y="217.4">Route ground terminal</text>
<text x="28.4" y="257.7">R3-R5 sit next to U1.</text>
<text x="65" y="257.2">Default: both bridged to GND, address 0x4C.</text>
<text x="119.2" y="254.7">There are no onboard mics, so</text>
<text x="124.2" y="256.8">MICBIAS is not used.</text>
<text x="132.1" y="252.7">C11:</text>
<text x="221.5" y="254.4">C14-C21 are 4.7 uF X7R, as on Ensor.</text>
<text x="221.5" y="256.5">Set the ADC inputs to 10 kohm for a 3.4 Hz corner.</text>
<text x="28.4" y="259.8">Swap for 0 ohm if not needed.</text>
<text x="65" y="259.3">Cut 1-2 and bridge 2-3 to change it.</text>
<text x="117.9" y="260.8">in case of activation in firmware.</text>
<text x="120.3" y="258.8">Populate C11 for decoupling</text>
<text x="221.5" y="258.5">With 4.7 uF, firmware must lengthen the input quick-charge time.</text>
</g>
</svg>
